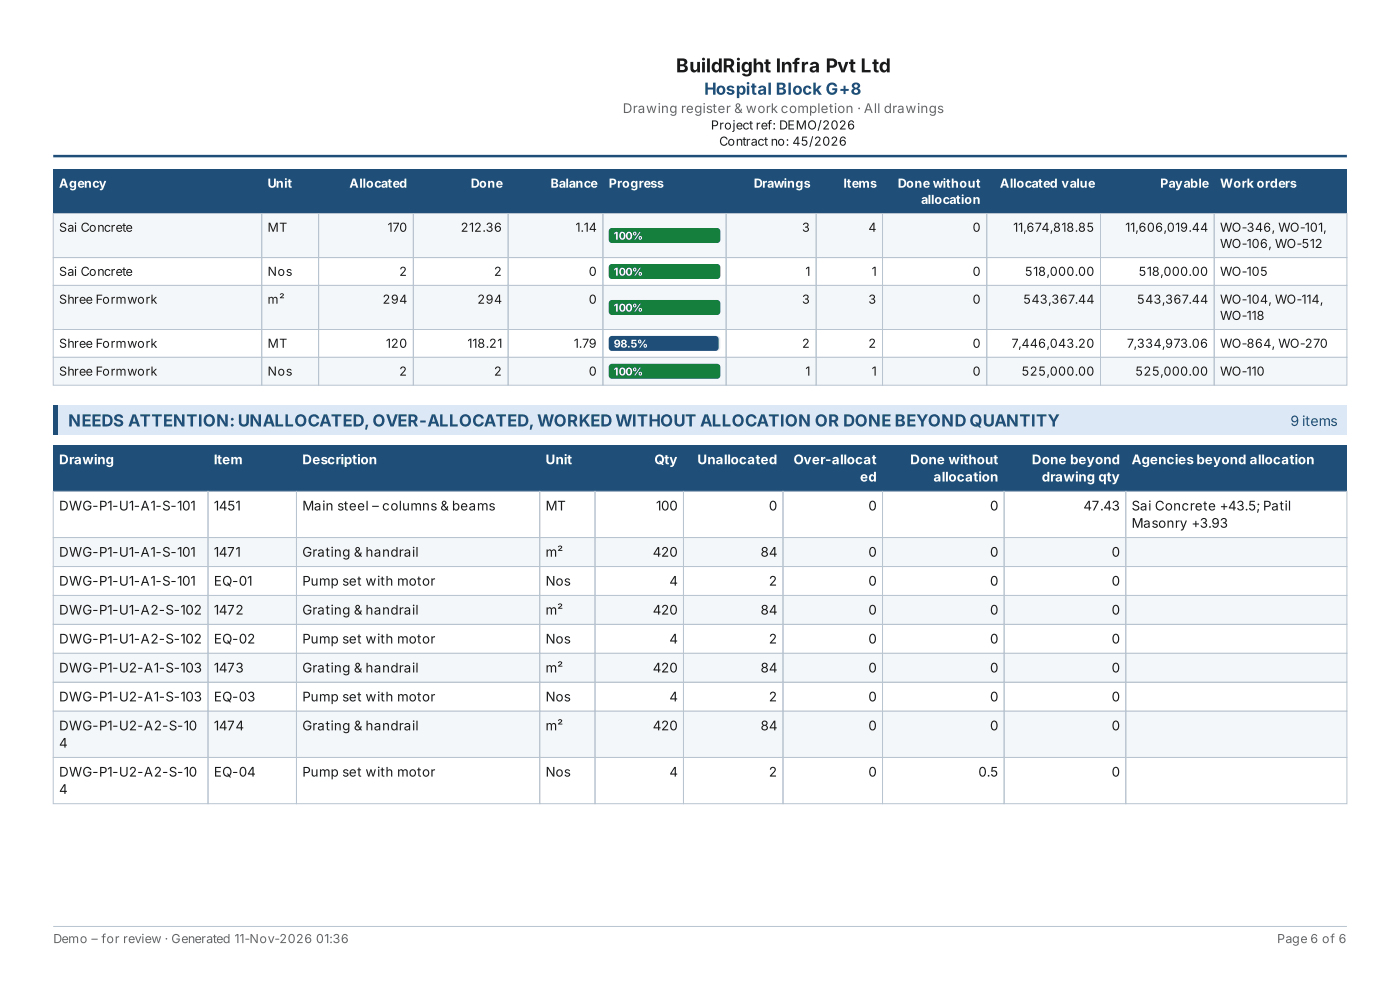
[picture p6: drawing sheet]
<svg xmlns="http://www.w3.org/2000/svg" width="297mm" height="210mm" viewBox="0 0 297 210" stroke-linecap="round" stroke-linejoin="round" font-family="sans-serif">
<path d="M11.3 33.1h274.4" fill="none" stroke="#1f4e79" stroke-width=".53"/>
<path d="M11.3 196.5h274.4" fill="none" stroke="#b8c4d0" stroke-width=".21"/>
<path d="M11.3 35.9h274.4v9.4h-274.4z" fill="#1f4e79"/>
<path d="M11.3 45.3h274.4v9.3h-274.4z" fill="#f4f7fa"/>
<path d="M11.3 45.3h44.2v9.3h-44.2zM55.5 45.3h12.1v9.3h-12.1zM67.6 45.3h20.1v9.3h-20.1zM87.7 45.3h20.1v9.3h-20.1zM107.8 45.3h20.1v9.3h-20.1zM127.9 45.3h26.1v9.3h-26.1z" fill="none" stroke="#b8c4d0" stroke-width=".21"/>
<path d="M129.4 48.6l.5-.2h22.2a.71 .71 0 0 1 .7 .7v1.7a.71 .71 0 0 1-.7 .7h-22.2a.71 .71 0 0 1-.8-.7v-1.7z" fill="#e5e7eb"/>
<path d="M129.4 48.6l.5-.2h22.2a.71 .71 0 0 1 .7 .7v1.7a.71 .71 0 0 1-.7 .7h-22.2a.71 .71 0 0 1-.8-.7v-1.7z" fill="#15803d"/>
<path d="M11.3 54.6h44.2v5.9h-44.2zM55.5 54.6h12.1v5.9h-12.1zM67.6 54.6h20.1v5.9h-20.1zM87.7 54.6h20.1v5.9h-20.1zM107.8 54.6h20.1v5.9h-20.1zM127.9 54.6h26.1v5.9h-26.1zM154 45.3h19.2v9.3h-19.2zM173.2 45.3h14v9.3h-14zM187.2 45.3h22.1v9.3h-22.1zM209.3 45.3h24.2v9.3h-24.2zM233.5 45.3h24.1v9.3h-24.1zM257.6 45.3h28.2v9.3h-28.2z" fill="none" stroke="#b8c4d0" stroke-width=".21"/>
<path d="M129.4 56.2l.5-.2h22.2a.71 .71 0 0 1 .7 .7v1.8a.71 .71 0 0 1-.7 .7h-22.2a.71 .71 0 0 1-.8-.7v-1.8z" fill="#e5e7eb"/>
<path d="M129.4 56.2l.5-.2h22.2a.71 .71 0 0 1 .7 .7v1.8a.71 .71 0 0 1-.7 .7h-22.2a.71 .71 0 0 1-.8-.7v-1.8z" fill="#15803d"/>
<path d="M154 54.6h19.2v5.9h-19.2zM173.2 54.6h14v5.9h-14zM187.2 54.6h22.1v5.9h-22.1zM209.3 54.6h24.2v5.9h-24.2zM233.5 54.6h24.1v5.9h-24.1zM257.6 54.6h28.2v5.9h-28.2z" fill="none" stroke="#b8c4d0" stroke-width=".21"/>
<path d="M11.3 60.5h274.4v9.4h-274.4z" fill="#f4f7fa"/>
<path d="M11.3 60.5h44.2v9.4h-44.2zM55.5 60.5h12.1v9.4h-12.1zM67.6 60.5h20.1v9.4h-20.1zM87.7 60.5h20.1v9.4h-20.1zM107.8 60.5h20.1v9.4h-20.1zM127.9 60.5h26.1v9.4h-26.1z" fill="none" stroke="#b8c4d0" stroke-width=".21"/>
<path d="M129.4 63.8l.5-.2h22.2a.71 .71 0 0 1 .7 .7v1.8a.71 .71 0 0 1-.7 .7h-22.2a.71 .71 0 0 1-.8-.7v-1.8z" fill="#e5e7eb"/>
<path d="M129.4 63.8l.5-.2h22.2a.71 .71 0 0 1 .7 .7v1.8a.71 .71 0 0 1-.7 .7h-22.2a.71 .71 0 0 1-.8-.7v-1.8z" fill="#15803d"/>
<path d="M11.3 69.9h44.2v5.9h-44.2zM55.5 69.9h12.1v5.9h-12.1zM67.6 69.9h20.1v5.9h-20.1zM87.7 69.9h20.1v5.9h-20.1zM107.8 69.9h20.1v5.9h-20.1zM127.9 69.9h26.1v5.9h-26.1zM154 60.5h19.2v9.4h-19.2zM173.2 60.5h14v9.4h-14zM187.2 60.5h22.1v9.4h-22.1zM209.3 60.5h24.2v9.4h-24.2zM233.5 60.5h24.1v9.4h-24.1zM257.6 60.5h28.2v9.4h-28.2z" fill="none" stroke="#b8c4d0" stroke-width=".21"/>
<path d="M129.4 71.5l.5-.2h22.2a.71 .71 0 0 1 .7 .7v1.7a.71 .71 0 0 1-.7 .7h-22.2a.71 .71 0 0 1-.8-.7v-1.7z" fill="#e5e7eb"/>
<path d="M129.4 71.5l.5-.2h21.9a.71 .71 0 0 1 .7 .7v1.7a.71 .71 0 0 1-.7 .7h-21.9a.71 .71 0 0 1-.8-.7v-1.7z" fill="#1f4e79"/>
<path d="M154 69.9h19.2v5.9h-19.2zM173.2 69.9h14v5.9h-14zM187.2 69.9h22.1v5.9h-22.1zM209.3 69.9h24.2v5.9h-24.2zM233.5 69.9h24.1v5.9h-24.1zM257.6 69.9h28.2v5.9h-28.2z" fill="none" stroke="#b8c4d0" stroke-width=".21"/>
<path d="M11.3 75.8h274.4v5.9h-274.4z" fill="#f4f7fa"/>
<path d="M11.3 75.8h44.2v5.9h-44.2zM55.5 75.8h12.1v5.9h-12.1zM67.6 75.8h20.1v5.9h-20.1zM87.7 75.8h20.1v5.9h-20.1zM107.8 75.8h20.1v5.9h-20.1zM127.9 75.8h26.1v5.9h-26.1z" fill="none" stroke="#b8c4d0" stroke-width=".21"/>
<path d="M129.4 77.4l.5-.2h22.2a.71 .71 0 0 1 .7 .7v1.7a.71 .71 0 0 1-.7 .7h-22.2a.71 .71 0 0 1-.8-.7v-1.7z" fill="#e5e7eb"/>
<path d="M129.4 77.4l.5-.2h22.2a.71 .71 0 0 1 .7 .7v1.7a.71 .71 0 0 1-.7 .7h-22.2a.71 .71 0 0 1-.8-.7v-1.7z" fill="#15803d"/>
<path d="M154 75.8h19.2v5.9h-19.2zM173.2 75.8h14v5.9h-14zM187.2 75.8h22.1v5.9h-22.1zM209.3 75.8h24.2v5.9h-24.2zM233.5 75.8h24.1v5.9h-24.1zM257.6 75.8h28.2v5.9h-28.2z" fill="none" stroke="#b8c4d0" stroke-width=".21"/>
<path d="M11.3 85.9h274.4v6.4h-274.4z" fill="#dce8f5"/>
<g fill="#1f4e79">
<path d="M11.3 85.9h1v6.4h-1z"/>
<path d="M11.3 94.4h274.4v9.8h-274.4z"/>
</g>
<path d="M11.3 104.2h32.8v9.8h-32.8zM44.1 104.2h18.8v9.8h-18.8zM62.9 104.2h51.6v9.8h-51.6zM114.5 104.2h11.7v9.8h-11.7zM126.2 104.2h18.8v9.8h-18.8zM145 104.2h21.1v9.8h-21.1zM166.1 104.2h21.1v9.8h-21.1zM187.2 104.2h25.8v9.8h-25.8zM213 104.2h25.8v9.8h-25.8zM238.8 104.2h47v9.8h-47z" fill="none" stroke="#b8c4d0" stroke-width=".21"/>
<path d="M11.3 114h274.4v6.2h-274.4z" fill="#f4f7fa"/>
<g fill="none" stroke="#b8c4d0" stroke-width=".21">
<path d="M11.3 114h32.8v6.2h-32.8zM44.1 114h18.8v6.2h-18.8zM62.9 114h51.6v6.2h-51.6zM114.5 114h11.7v6.2h-11.7zM126.2 114h18.8v6.2h-18.8zM145 114h21.1v6.2h-21.1zM166.1 114h21.1v6.2h-21.1zM187.2 114h25.8v6.2h-25.8zM213 114h25.8v6.2h-25.8zM238.8 114h47v6.2h-47zM11.3 120.2h32.8v6.1h-32.8zM44.1 120.2h18.8v6.1h-18.8z"/>
<path d="M62.9 120.2h51.6v6.1h-51.6zM114.5 120.2h11.7v6.1h-11.7zM126.2 120.2h18.8v6.1h-18.8zM145 120.2h21.1v6.1h-21.1zM166.1 120.2h21.1v6.1h-21.1zM187.2 120.2h25.8v6.1h-25.8zM213 120.2h25.8v6.1h-25.8zM238.8 120.2h47v6.1h-47z"/>
</g>
<path d="M11.3 126.3h274.4v6.1h-274.4z" fill="#f4f7fa"/>
<g fill="none" stroke="#b8c4d0" stroke-width=".21">
<path d="M11.3 126.3h32.8v6.1h-32.8zM11.3 132.4h32.8v6.2h-32.8zM44.1 126.3h18.8v6.1h-18.8zM44.1 132.4h18.8v6.2h-18.8zM62.9 126.3h51.6v6.1h-51.6zM62.9 132.4h51.6v6.2h-51.6zM114.5 126.3h11.7v6.1h-11.7zM114.5 132.4h11.7v6.2h-11.7zM126.2 126.3h18.8v6.1h-18.8zM126.2 132.4h18.8v6.2h-18.8zM145 126.3h21.1v6.1h-21.1zM145 132.4h21.1v6.2h-21.1z"/>
<path d="M166.1 126.3h21.1v6.1h-21.1zM166.1 132.4h21.1v6.2h-21.1zM187.2 126.3h25.8v6.1h-25.8zM187.2 132.4h25.8v6.2h-25.8zM213 126.3h25.8v6.1h-25.8zM213 132.4h25.8v6.2h-25.8zM238.8 126.3h47v6.1h-47zM238.8 132.4h47v6.2h-47z"/>
</g>
<path d="M11.3 138.6h274.4v6.1h-274.4z" fill="#f4f7fa"/>
<g fill="none" stroke="#b8c4d0" stroke-width=".21">
<path d="M11.3 138.6h32.8v6.1h-32.8zM44.1 138.6h18.8v6.1h-18.8zM62.9 138.6h51.6v6.1h-51.6zM114.5 138.6h11.7v6.1h-11.7zM126.2 138.6h18.8v6.1h-18.8zM145 138.6h21.1v6.1h-21.1zM166.1 138.6h21.1v6.1h-21.1zM187.2 138.6h25.8v6.1h-25.8zM213 138.6h25.8v6.1h-25.8zM238.8 138.6h47v6.1h-47zM11.3 144.7h32.8v6.1h-32.8zM44.1 144.7h18.8v6.1h-18.8z"/>
<path d="M62.9 144.7h51.6v6.1h-51.6zM114.5 144.7h11.7v6.1h-11.7zM126.2 144.7h18.8v6.1h-18.8zM145 144.7h21.1v6.1h-21.1zM166.1 144.7h21.1v6.1h-21.1zM187.2 144.7h25.8v6.1h-25.8zM213 144.7h25.8v6.1h-25.8zM238.8 144.7h47v6.1h-47z"/>
</g>
<path d="M11.3 150.8h274.4v9.9h-274.4z" fill="#f4f7fa"/>
<g fill="none" stroke="#b8c4d0" stroke-width=".21">
<path d="M11.3 150.8h32.8v9.9h-32.8zM44.1 150.8h18.8v9.9h-18.8zM62.9 150.8h51.6v9.9h-51.6zM114.5 150.8h11.7v9.9h-11.7zM126.2 150.8h18.8v9.9h-18.8zM145 150.8h21.1v9.9h-21.1zM166.1 150.8h21.1v9.9h-21.1zM187.2 150.8h25.8v9.9h-25.8zM213 150.8h25.8v9.9h-25.8zM238.8 150.8h47v9.9h-47zM11.3 160.7h32.8v9.8h-32.8zM44.1 160.7h18.8v9.8h-18.8z"/>
<path d="M62.9 160.7h51.6v9.8h-51.6zM114.5 160.7h11.7v9.8h-11.7zM126.2 160.7h18.8v9.8h-18.8zM145 160.7h21.1v9.8h-21.1zM166.1 160.7h21.1v9.8h-21.1zM187.2 160.7h25.8v9.8h-25.8zM213 160.7h25.8v9.8h-25.8zM238.8 160.7h47v9.8h-47z"/>
</g>
<text font-size="4.1" fill="#1a1a1a" x="143.4" y="15.3">BuildRight Infra Pvt Ltd</text>
<g font-size="3.5" fill="#1f4e79">
<text x="149.4" y="20.1">Hospital Block G+8</text>
<text x="14.5" y="90.5">NEEDS ATTENTION:UNALLOCATED,OVER-ALLOCATED,WORKED WITHOUT ALLOCATION OR DONE BEYOND QUANTITY</text>
</g>
<text font-size="3" fill="#1f4e79" x="273.8" y="90.3">9 items</text>
<text font-size="2.8" fill="#666" x="132.1" y="24">Drawing register &amp; work completion · All drawings</text>
<g font-size="2.8" fill="#fff">
<text x="12.5" y="98.5">Drawing</text>
<text x="45.4" y="98.5">Item</text>
<text x="64.1" y="98.5">Description</text>
<text x="115.7" y="98.5">Unit</text>
<text x="138.8" y="98.5">Qty</text>
<text x="147.9" y="98.5">Unallocated</text>
<text x="168.4" y="98.5">Over-allocat</text>
<text x="193.1" y="98.5">Done without</text>
<text x="218.9" y="98.5">Done beyond</text>
<text x="240.1" y="98.5">Agencies beyond allocation</text>
<text x="182.5" y="102.1">ed</text>
<text x="198" y="102.1">allocation</text>
<text x="221" y="102.1">drawing qty</text>
</g>
<g font-size="2.8" fill="#1a1a1a">
<text x="12.5" y="108.3">DWG-P1-U1-A1-S-101</text>
<text x="45.4" y="108.3">1451</text>
<text x="64.1" y="108.3">Main steel – columns &amp; beams</text>
<text x="115.7" y="108.3">MT</text>
<text x="139.2" y="108.3">100</text>
<text x="163.1" y="108.3">0</text>
<text x="184.2" y="108.3">0</text>
<text x="210" y="108.3">0</text>
<text x="229.8" y="108.3">47.43</text>
<text x="240.1" y="108.3">Sai Concrete +43.5; Patil</text>
<text x="240.1" y="111.9">Masonry +3.93</text>
<text x="12.5" y="118.1">DWG-P1-U1-A1-S-101</text>
<text x="45.4" y="118.1">1471</text>
<text x="64.1" y="118.1">Grating &amp; handrail</text>
<text x="115.7" y="118.1">m²</text>
<text x="138.5" y="118.1">420</text>
<text x="161.4" y="118.1">84</text>
<text x="184.2" y="118.1">0</text>
<text x="210" y="118.1">0</text>
<text x="235.8" y="118.1">0</text>
<text x="12.5" y="124.2">DWG-P1-U1-A1-S-101</text>
<text x="45.4" y="124.2">EQ-01</text>
<text x="64.1" y="124.2">Pump set with motor</text>
<text x="115.7" y="124.2">Nos</text>
<text x="142" y="124.2">4</text>
<text x="163.1" y="124.2">2</text>
<text x="184.2" y="124.2">0</text>
<text x="210" y="124.2">0</text>
<text x="235.8" y="124.2">0</text>
<text x="12.5" y="130.4">DWG-P1-U1-A2-S-102</text>
<text x="45.4" y="130.4">1472</text>
<text x="64.1" y="130.4">Grating &amp; handrail</text>
<text x="115.7" y="130.4">m²</text>
<text x="138.5" y="130.4">420</text>
<text x="161.4" y="130.4">84</text>
<text x="184.2" y="130.4">0</text>
<text x="210" y="130.4">0</text>
<text x="235.8" y="130.4">0</text>
<text x="12.5" y="136.5">DWG-P1-U1-A2-S-102</text>
<text x="45.4" y="136.5">EQ-02</text>
<text x="64.1" y="136.5">Pump set with motor</text>
<text x="115.7" y="136.5">Nos</text>
<text x="142" y="136.5">4</text>
<text x="163.1" y="136.5">2</text>
<text x="184.2" y="136.5">0</text>
<text x="210" y="136.5">0</text>
<text x="235.8" y="136.5">0</text>
<text x="12.5" y="142.6">DWG-P1-U2-A1-S-103</text>
<text x="45.4" y="142.6">1473</text>
<text x="64.1" y="142.6">Grating &amp; handrail</text>
<text x="115.7" y="142.6">m²</text>
<text x="138.5" y="142.6">420</text>
<text x="161.4" y="142.6">84</text>
<text x="184.2" y="142.6">0</text>
<text x="210" y="142.6">0</text>
<text x="235.8" y="142.6">0</text>
<text x="12.5" y="148.8">DWG-P1-U2-A1-S-103</text>
<text x="45.4" y="148.8">EQ-03</text>
<text x="64.1" y="148.8">Pump set with motor</text>
<text x="115.7" y="148.8">Nos</text>
<text x="142" y="148.8">4</text>
<text x="163.1" y="148.8">2</text>
<text x="184.2" y="148.8">0</text>
<text x="210" y="148.8">0</text>
<text x="235.8" y="148.8">0</text>
<text x="12.5" y="154.9">DWG-P1-U2-A2-S-10</text>
<text x="45.4" y="154.9">1474</text>
<text x="64.1" y="154.9">Grating &amp; handrail</text>
<text x="115.7" y="154.9">m²</text>
<text x="138.5" y="154.9">420</text>
<text x="161.4" y="154.9">84</text>
<text x="184.2" y="154.9">0</text>
<text x="210" y="154.9">0</text>
<text x="235.8" y="154.9">0</text>
<text x="12.5" y="158.6">4</text>
<text x="12.5" y="164.7">DWG-P1-U2-A2-S-10</text>
<text x="45.4" y="164.7">EQ-04</text>
<text x="64.1" y="164.7">Pump set with motor</text>
<text x="115.7" y="164.7">Nos</text>
<text x="142" y="164.7">4</text>
<text x="163.1" y="164.7">2</text>
<text x="184.2" y="164.7">0</text>
<text x="207.6" y="164.7">0.5</text>
<text x="235.8" y="164.7">0</text>
<text x="12.5" y="168.4">4</text>
</g>
<g font-size="2.6" fill="#1a1a1a">
<text x="150.8" y="27.5">Project ref: DEMO/2026</text>
<text x="152.6" y="30.9">Contract no: 45/2026</text>
<text x="12.5" y="49.2">Sai Concrete</text>
<text x="56.8" y="49.2">MT</text>
<text x="82.2" y="49.2">170</text>
<text x="97.7" y="49.2">212.36</text>
<text x="122.1" y="49.2">1.14</text>
<text x="170.2" y="49.2">3</text>
<text x="184.2" y="49.2">4</text>
<text x="206.3" y="49.2">0</text>
<text x="215" y="49.2">11,674,818.85</text>
<text x="238.7" y="49.2">11,606,019.44</text>
<text x="258.8" y="49.2">WO-346, WO-101,</text>
<text x="258.8" y="52.6">WO-106, WO-512</text>
<text x="12.5" y="58.5">Sai Concrete</text>
<text x="56.8" y="58.5">Nos</text>
<text x="84.7" y="58.5">2</text>
<text x="104.8" y="58.5">2</text>
<text x="124.9" y="58.5">0</text>
<text x="170.9" y="58.5">1</text>
<text x="184.9" y="58.5">1</text>
<text x="206.3" y="58.5">0</text>
<text x="217.4" y="58.5">518,000.00</text>
<text x="241.5" y="58.5">518,000.00</text>
<text x="258.8" y="58.5">WO-105</text>
<text x="12.5" y="64.4">Shree Formwork</text>
<text x="56.8" y="64.4">m²</text>
<text x="81.2" y="64.4">294</text>
<text x="101.3" y="64.4">294</text>
<text x="124.9" y="64.4">0</text>
<text x="170.2" y="64.4">3</text>
<text x="184.2" y="64.4">3</text>
<text x="206.3" y="64.4">0</text>
<text x="217.1" y="64.4">543,367.44</text>
<text x="241.2" y="64.4">543,367.44</text>
<text x="258.8" y="64.4">WO-104, WO-114,</text>
<text x="258.8" y="67.9">WO-118</text>
<text x="12.5" y="73.8">Shree Formwork</text>
<text x="56.8" y="73.8">MT</text>
<text x="81.9" y="73.8">120</text>
<text x="99.2" y="73.8">118.21</text>
<text x="121.7" y="73.8">1.79</text>
<text x="170.2" y="73.8">2</text>
<text x="184.2" y="73.8">2</text>
<text x="206.3" y="73.8">0</text>
<text x="214.6" y="73.8">7,446,043.20</text>
<text x="239.1" y="73.8">7,334,973.06</text>
<text x="258.8" y="73.8">WO-864, WO-270</text>
<text x="12.5" y="79.7">Shree Formwork</text>
<text x="56.8" y="79.7">Nos</text>
<text x="84.7" y="79.7">2</text>
<text x="104.8" y="79.7">2</text>
<text x="124.9" y="79.7">0</text>
<text x="170.9" y="79.7">1</text>
<text x="184.9" y="79.7">1</text>
<text x="206.3" y="79.7">0</text>
<text x="216.7" y="79.7">525,000.00</text>
<text x="240.8" y="79.7">525,000.00</text>
<text x="258.8" y="79.7">WO-110</text>
</g>
<g font-size="2.6" fill="#fff">
<text x="12.5" y="39.8">Agency</text>
<text x="56.8" y="39.8">Unit</text>
<text x="74.1" y="39.8">Allocated</text>
<text x="99.9" y="39.8">Done</text>
<text x="116.8" y="39.8">Balance</text>
<text x="129.1" y="39.8">Progress</text>
<text x="159.9" y="39.8">Drawings</text>
<text x="178.9" y="39.8">Items</text>
<text x="190.5" y="39.8">Done without</text>
<text x="212.1" y="39.8">Allocated value</text>
<text x="246.1" y="39.8">Payable</text>
<text x="258.8" y="39.8">Work orders</text>
<text x="195.4" y="43.3">allocation</text>
</g>
<g font-size="2.6" fill="#666">
<text x="11.3" y="200">Demo – for review · Generated 11-Nov-2026</text>
<text x="67" y="200">01:36</text>
<text x="270.9" y="200">Page 6 of 6</text>
</g>
<g font-size="2.3" fill="#fff">
<text x="130.2" y="50.8">100%</text>
<text x="130.2" y="58.5">100%</text>
<text x="130.2" y="66.1">100%</text>
<text x="130.2" y="73.7">98.5%</text>
<text x="130.2" y="79.6">100%</text>
</g>
</svg>
